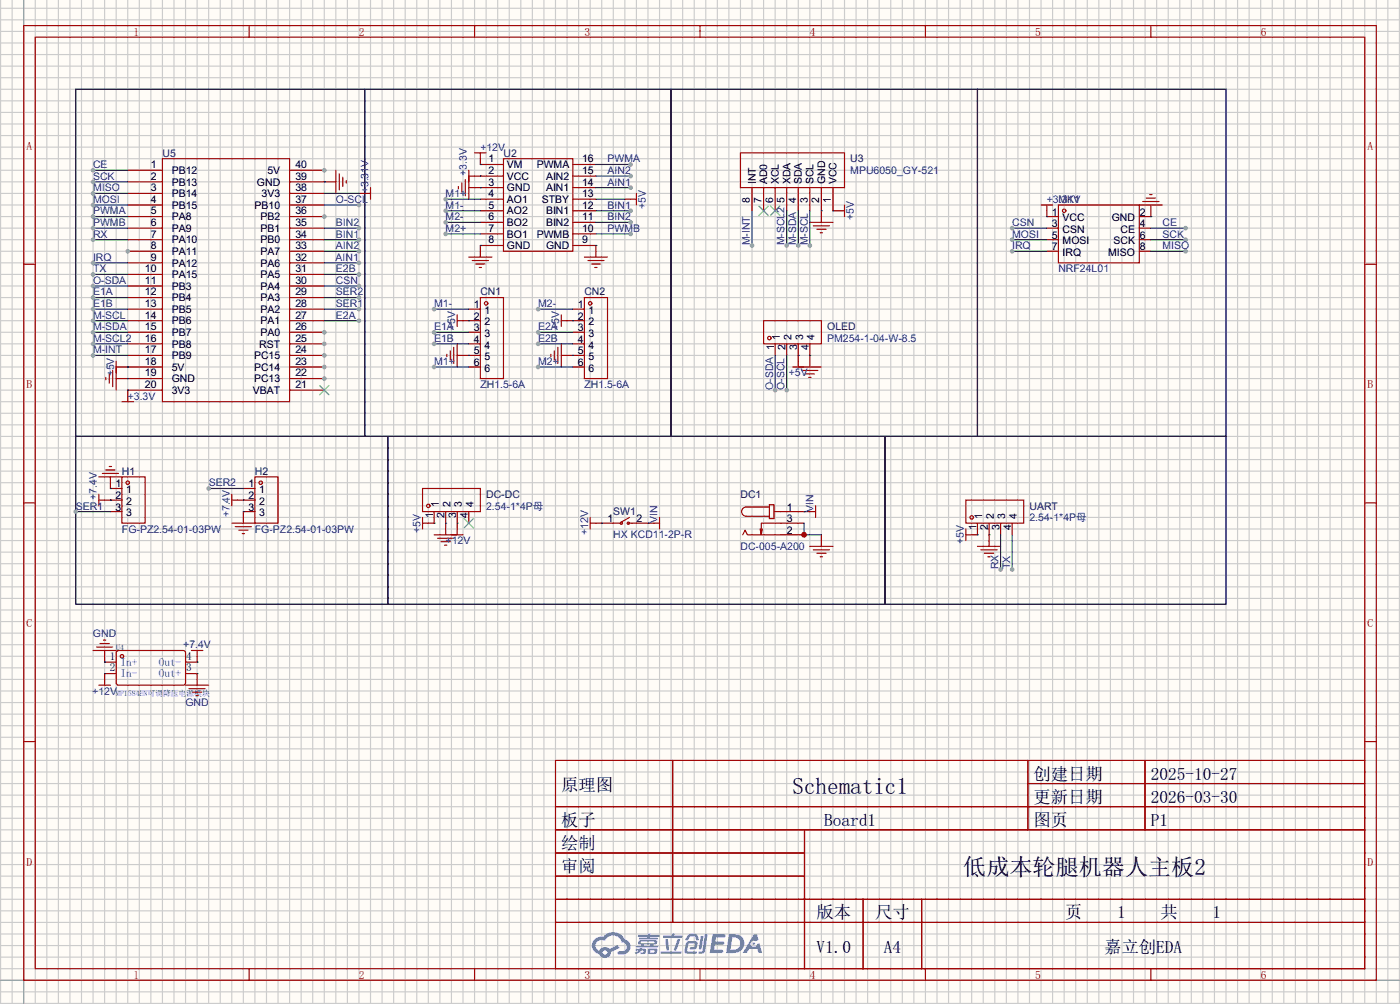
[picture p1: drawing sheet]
<svg xmlns="http://www.w3.org/2000/svg" width="308mm" height="220mm" viewBox="0 0 308 220" stroke-linecap="round" stroke-linejoin="round" font-family="sans-serif">
<path d="M0 0h307.6v220.4h-307.6z" fill="#fffcf7"/>
<g fill="none" stroke="#ccc" stroke-width=".25">
<path d="M0 1.8h307.6M0 4.4h307.6M0 6.9h307.6M0 9.4h307.6M0 12h307.6M0 14.5h307.6M0 17.1h307.6M0 19.6h307.6M.1 0v220.4M2.7 0v220.4M5.2 0v220.4M7.7 0v220.4"/>
<path d="M10.3 0v220.4M12.8 0v220.4M15.4 0v220.4M17.9 0v220.4M20.4 0v220.4M23 0v220.4M25.5 0v220.4M28.1 0v220.4M30.6 0v220.4M33.1 0v220.4M35.7 0v220.4M38.2 0v220.4"/>
<path d="M40.8 0v220.4M43.3 0v220.4M45.8 0v220.4M48.4 0v220.4M50.9 0v220.4M53.5 0v220.4M56 0v220.4M58.5 0v220.4M61.1 0v220.4M63.6 0v220.4M66.2 0v220.4M68.7 0v220.4"/>
<path d="M71.2 0v220.4M73.8 0v220.4M76.3 0v220.4M78.9 0v220.4M81.4 0v220.4M83.9 0v220.4M86.5 0v220.4M89 0v220.4M91.6 0v220.4M94.1 0v220.4M96.6 0v220.4M99.2 0v220.4"/>
<path d="M101.7 0v220.4M104.3 0v220.4M106.8 0v220.4M109.3 0v220.4M111.9 0v220.4M114.4 0v220.4M117 0v220.4M119.5 0v220.4M122 0v220.4M124.6 0v220.4M127.1 0v220.4M129.7 0v220.4"/>
<path d="M132.2 0v220.4M134.7 0v220.4M137.3 0v220.4M139.8 0v220.4M142.4 0v220.4M144.9 0v220.4M147.4 0v220.4M150 0v220.4M152.5 0v220.4M155.1 0v220.4M157.6 0v220.4M160.1 0v220.4"/>
<path d="M162.7 0v220.4M165.2 0v220.4M167.8 0v220.4M170.3 0v220.4M172.8 0v220.4M175.4 0v220.4M177.9 0v220.4M180.5 0v220.4M183 0v220.4M185.5 0v220.4M188.1 0v220.4M190.6 0v220.4"/>
<path d="M193.2 0v220.4M195.7 0v220.4M198.2 0v220.4M200.8 0v220.4M203.3 0v220.4M205.9 0v220.4M208.4 0v220.4M210.9 0v220.4M213.5 0v220.4M216 0v220.4M218.6 0v220.4M221.1 0v220.4"/>
<path d="M223.6 0v220.4M226.2 0v220.4M228.7 0v220.4M231.3 0v220.4M233.8 0v220.4M236.3 0v220.4M238.9 0v220.4M241.4 0v220.4M244 0v220.4M246.5 0v220.4M249 0v220.4M251.6 0v220.4"/>
<path d="M254.1 0v220.4M256.7 0v220.4M259.2 0v220.4M261.7 0v220.4M264.3 0v220.4M266.8 0v220.4M269.4 0v220.4M271.9 0v220.4M274.4 0v220.4M277 0v220.4M279.5 0v220.4M282.1 0v220.4"/>
<path d="M284.6 0v220.4M287.1 0v220.4M289.7 0v220.4M292.2 0v220.4M294.8 0v220.4M297.3 0v220.4M299.8 0v220.4M302.4 0v220.4M304.9 0v220.4M307.5 0v220.4M0 22.1h307.6M0 24.7h307.6"/>
<path d="M0 27.2h307.6M0 29.8h307.6M0 32.3h307.6M0 34.8h307.6M0 37.4h307.6M0 39.9h307.6M0 42.5h307.6M0 45h307.6M0 47.5h307.6M0 50.1h307.6M0 52.6h307.6M0 55.2h307.6"/>
<path d="M0 57.7h307.6M0 60.2h307.6M0 62.8h307.6M0 65.3h307.6M0 67.9h307.6M0 70.4h307.6M0 72.9h307.6M0 75.5h307.6M0 78h307.6M0 80.6h307.6M0 83.1h307.6M0 85.6h307.6"/>
<path d="M0 88.2h307.6M0 90.7h307.6M0 93.3h307.6M0 95.8h307.6M0 98.3h307.6M0 100.9h307.6M0 103.4h307.6M0 106h307.6M0 108.5h307.6M0 111h307.6M0 113.6h307.6M0 116.1h307.6"/>
<path d="M0 118.7h307.6M0 121.2h307.6M0 123.7h307.6M0 126.3h307.6M0 128.8h307.6M0 131.4h307.6M0 133.9h307.6M0 136.4h307.6M0 139h307.6M0 141.5h307.6M0 144.1h307.6M0 146.6h307.6"/>
<path d="M0 149.1h307.6M0 151.7h307.6M0 154.2h307.6M0 156.8h307.6M0 159.3h307.6M0 161.8h307.6M0 164.4h307.6M0 166.9h307.6M0 169.5h307.6M0 172h307.6M0 174.5h307.6M0 177.1h307.6"/>
<path d="M0 179.6h307.6M0 182.2h307.6M0 184.7h307.6M0 187.2h307.6M0 189.8h307.6M0 192.3h307.6M0 194.9h307.6M0 197.4h307.6M0 199.9h307.6M0 202.5h307.6M0 205h307.6M0 207.6h307.6"/>
<path d="M0 210.1h307.6M0 212.6h307.6M0 215.2h307.6M0 217.7h307.6M0 220.3h307.6"/>
</g>
<path d="M5.2 0v220.4M0 215.2h307.6" fill="none" stroke="#999" stroke-width=".25"/>
<g fill="none" stroke="#a10000" stroke-width=".25">
<path d="M5.2 5.6h297.2v209.6h-297.2zM7.7 8.2h292.1v204.4h-292.1zM54.7 5.6v2.6M104.3 5.6v2.6M153.8 5.6v2.6M203.3 5.6v2.6M252.9 5.6v2.6M5.2 58h2.5M299.8 58h2.6M5.2 110.4h2.5M299.8 110.4h2.6M5.2 162.8h2.5"/>
<path d="M122 166.9h177.8v45.7h-177.8zM122 177.1h177.8M147.8 166.9v35.6M225.8 166.9v15.3M225.8 172h74M251.6 166.9v15.3M299.8 162.8h2.6M122 182.2h177.8M122 187.2h54.8M122 197.4h177.8M122 192.3h54.8M176.8 182.2v30.4"/>
<path d="M189.6 197.4v15.2M202.5 197.4v15.2M54.7 212.6v2.6M104.3 212.6v2.6M122 202.5h177.8M153.8 212.6v2.6M203.3 212.6v2.6M252.9 212.6v2.6"/>
</g>
<g fill="#5487ff">
<path d="M156.6 205h2.2a.49 .49 0 0 1 .6 .4 .49 .49 0 0 1-.6 .4h-1.5l-.1 .8h1.6a.37 .37 0 0 1 .3 .4 .37 .37 0 0 1-.4 .4h-1.6l-.2 1.1h1.4a.48 .48 0 0 1 .6 .3l-.4 .4h-2.6z"/>
<path d="M165.6 205.1h.7l.4 1.2-.7 .3a.72 .72 0 0 0-1 .2 .72 .72 0 0 0 .3 1 .72 .72 0 0 0 1-.3v-.3l.5-.2 .6 2.2h-.8l-.2-.9h-1.8l-.5 .9h-.9z"/>
<path d="M154 205.4h.6l-.4 2.8a.31 .31 0 0 1-.4 .2 .31 .31 0 0 1-.3-.3z"/>
<path d="M154.9 205h.6l-.6 3.7a.89 .89 0 0 1-1.5 .4l.2-.3h.6l.1-.2z"/>
<path d="M151.2 205.3l.5-.3h1.2l.4 .4 .3 .9-.6 .1-.3-.9h-.8l-.3 .1-.5 .8h-.5z"/>
<path d="M150.8 206.9l.5-.3h1.4a.81 .81 0 0 1 .4 1.4l-.3 .4h-1a.27 .27 0 0 1-.3-.3 .27 .27 0 0 1 .4-.2l.6-.1 .2-.7-1.4 .1-.3 1.6h1.8a.28 .28 0 0 1 .3 .3 .28 .28 0 0 1-.3 .3l-1.9-.1-.4-.2-.1-.5z"/>
<path d="M145.2 208.8h4.3a.28 .28 0 0 1 .3 .3 .28 .28 0 0 1-.3 .3h-4.2l-.1-.2z"/>
<path d="M148.8 206.1h.7l-.5 1.5a1.01 1.01 0 0 1-.7 1.1l-.2-.3z"/>
<path d="M146.1 206.1h.6l.3 2.2-.3 .3-.3-.2z"/>
<path d="M145.7 205.4h1.9l.2-.5h.5l-.1 .5h1.5a.27 .27 0 0 1 .3 .3 .27 .27 0 0 1-.3 .2h-3.9l-.1-.1z"/>
<path d="M139.7 208.3h.8l.1-.2h.5v.2h.7l.2 .4-.2 .6-1.1 .1v-.3l.7-.2v-.2h-.5l-.5 .4-.8 .3-.1-.3 .8-.4h-.6z"/>
<path d="M140.2 205.2h2.1v-.2l.7-.1-.1 .3h1.9l.2 .3-.2 .1h-2v.2h1.6l.1 .3-.1 .1h-3.9l-.1-.3h1.8v-.3h-1.9z"/>
<path d="M160.2 205l-.7 4.2h1.5a2.14 2.14 0 0 0 2.5-2.1 2.14 2.14 0 0 0-2.6-2.1zM160.9 205.8a1.41 1.41 0 0 1 1.8 1.4 1.41 1.41 0 0 1-1.9 1.3h-.3z"/>
<path d="M140.3 206.5l-.1 .7 .6 .2 .1 .2h-1.2l.1 .3h4.6l.2-.1-.2-.2h-1l.1-.2a.66 .66 0 0 0 .8-.2 .66 .66 0 0 0 0-.8h-3.6zM140.8 206.7l3 .1-.2 .2h-2.7zM141.5 207.4h1.4l-.1 .2h-1.3z"/>
<path d="M142.4 208.4l-.1 .9a2.27 2.27 0 0 0 1.8 .1l.2-.2a.84 .84 0 0 0 0-1h-1.4zM143 208.6h.7l.1 .3-.2 .2-.7-.1z"/>
<path d="M130.7 206.2a1.91 1.91 0 0 0-.6 1.9 1.91 1.91 0 0 0 1.5 1.4 1.35 1.35 0 0 0 1.6 .8 1.35 1.35 0 0 0 1.1-1.3l1.8-.9-.4-.7-1.8 .9a1.41 1.41 0 0 0-2.2 .4 1.25 1.25 0 0 1-.6-1.8 1.25 1.25 0 0 1 1.8-.4 2.01 2.01 0 0 1 2-1.1 2.01 2.01 0 0 1 1.8 1.5 .95 .95 0 0 1 1 .9 .95 .95 0 0 1-.9 1h-.6a.39 .39 0 0 0-.5 .3 .39 .39 0 0 0 .3 .4 1.79 1.79 0 0 0 2.3-.8 1.79 1.79 0 0 0-.6-2.3l-.5-.2a2.86 2.86 0 0 0-4.7-.6l-1.1 .1zM132.4 209.1a.5 .5 0 0 1 1 0 .5 .5 0 0 1-1 0z"/>
<circle cx="165.6" cy="207.2" r=".27"/>
</g>
<g fill="none" stroke="#a10000" stroke-width=".25">
<path d="M102.2 39.4v3.6M103 37.4v6.3M103 38.6h1.3M104.3 33.6h2.5M105.5 33.6v1.2M110.6 34.8h15.3v20.4h-15.3zM162.7 33.6h22.8v7.6h-22.8zM100.7 40.9v.5M101.5 40.2v2M232.5 45h17.8v12.7h-17.8zM105.5 65.3h5.1v17.8h-5.1zM128.4 65.3h5.1v17.8h-5.1z"/>
<path d="M167.8 70.4h12.7v5.1h-12.7zM26.8 104.7h5.1v10.1h-5.1zM56 104.7h5.1v10.1h-5.1zM92.8 107.2h12.7v5.1h-12.7zM134.7 114.8h1.8M138 114.8h1.8M138.3 113.6l-1.8 1M212.2 109.8h12.7v5h-12.7z"/>
<circle cx="233.8" cy="46.3" r=".38"/>
<circle cx="106.8" cy="66.6" r=".38"/>
<circle cx="129.7" cy="66.6" r=".38"/>
<circle cx="169" cy="74.2" r=".38"/>
<circle cx="28.1" cy="106" r=".38"/>
<circle cx="57.3" cy="106" r=".38"/>
<circle cx="94.1" cy="111" r=".38"/>
<circle cx="136.5" cy="114.8" r=".25"/>
<circle cx="138" cy="114.8" r=".25"/>
<circle cx="213.5" cy="113.6" r=".38"/>
</g>
<g fill="none" stroke="#870000" stroke-width=".25">
<path d="M104.3 38.6h6.3M105.5 34.8v1.3h5.1M125.9 36.1h5M125.9 38.6h5M103 41.2h7.6M105.5 43.7h5.1M105.5 46.3h5.1M105.5 48.8h5.1M105.5 51.3h5.1M105.5 53.9h5.1M125.9 41.2h5M125.9 43.7h5"/>
<path d="M125.9 46.3h5M125.9 48.8h5M125.9 51.3h5M125.9 53.9h5M165.2 41.2v5.1M167.8 41.2v5.1M170.3 41.2v5.1M172.8 41.2v5.1M175.4 41.2v5.1M177.9 41.2v5.1M180.5 41.2v5.1M183 41.2v5.1"/>
<path d="M230 47.5h2.5M230 55.2h2.5M230 50.1h2.5M230 52.6h2.5M250.3 47.5h2.6M250.3 55.2h2.6M250.3 50.1h2.6M250.3 52.6h2.6M103 67.9h2.5M103 70.4h2.5M103 72.9h2.5M103 75.5h2.5"/>
<path d="M103 78h2.5M125.9 67.9h2.5M125.9 70.4h2.5M125.9 72.9h2.5M125.9 75.5h2.5M125.9 78h2.5M170.3 75.5v2.5M172.8 75.5v2.5M175.4 75.5v2.5M177.9 75.5v2.5M103 80.6h2.5M125.9 80.6h2.5"/>
<path d="M24.3 107.2h2.5M24.3 109.8h2.5M24.3 112.3h2.5M53.5 107.2h2.5M53.5 109.8h2.5M53.5 112.3h2.5M95.4 112.3v2.5M97.9 112.3v2.5M100.5 112.3v2.5M103 112.3v2.5M132.2 114.8h2.5M139.8 114.8h2.6"/>
<path d="M214.8 114.8v2.6M217.3 114.8v2.6M219.8 114.8v2.6M222.4 114.8v2.6"/>
</g>
<path d="M166.8 45.3l2 2M168.8 45.3l-2 2M169.3 45.3l2 2M171.3 45.3l-2 2M102 113.8l2 2.1M104 113.8l-2 2.1" fill="none" stroke="#3c3" stroke-width=".25"/>
<path d="M16.6 19.6h63.5v76.2h-63.5zM80.1 19.6h67.3v76.2h-67.3zM147.4 19.6h67.4v76.2h-67.4zM214.8 19.6h54.6v76.2h-54.6zM16.6 95.8h68.6v36.8h-68.6zM85.2 95.8h109.2v36.8h-109.2zM194.4 95.8h75v36.8h-75z" fill="none" stroke="#000" stroke-width=".25"/>
<path d="M105.5 36.1h.1M105.5 38.6h.1M97.9 43.7h7.6M105.5 41.2h.1" fill="none" stroke="#008700" stroke-width=".25"/>
<circle cx="97.9" cy="43.7" r=".51" fill="#999"/>
<path d="M97.9 46.3h7.6" fill="none" stroke="#008700" stroke-width=".25"/>
<circle cx="97.9" cy="46.3" r=".51" fill="#999"/>
<path d="M97.9 48.8h7.6" fill="none" stroke="#008700" stroke-width=".25"/>
<circle cx="97.9" cy="48.8" r=".51" fill="#999"/>
<path d="M97.9 51.3h7.6" fill="none" stroke="#008700" stroke-width=".25"/>
<circle cx="97.9" cy="51.3" r=".51" fill="#999"/>
<path d="M105.5 53.9v2.5M130.9 53.9v2.5M137.3 43.7h1.3" fill="none" stroke="#870000" stroke-width=".25"/>
<path d="M103 56.4h5.1M103.8 57.2h3.5M104.5 58h2.1M105.3 58.7h.5M128.4 56.4h5.1M129.2 57.2h3.5M129.9 58h2.1M130.7 58.7h.5M138.6 43.7h1.2M139.8 42.5v2.5" fill="none" stroke="#a10000" stroke-width=".25"/>
<path d="M105.5 53.9h.1M130.9 53.9h.1M130.9 43.7h6.4M130.9 41.2h7.7" fill="none" stroke="#008700" stroke-width=".25"/>
<circle cx="138.6" cy="41.2" r=".51" fill="#999"/>
<path d="M130.9 38.6h7.7" fill="none" stroke="#008700" stroke-width=".25"/>
<circle cx="138.6" cy="38.6" r=".51" fill="#999"/>
<path d="M130.9 36.1h7.7" fill="none" stroke="#008700" stroke-width=".25"/>
<circle cx="138.6" cy="36.1" r=".51" fill="#999"/>
<path d="M130.9 46.3h7.7" fill="none" stroke="#008700" stroke-width=".25"/>
<circle cx="138.6" cy="46.3" r=".51" fill="#999"/>
<path d="M130.9 48.8h7.7" fill="none" stroke="#008700" stroke-width=".25"/>
<circle cx="138.6" cy="48.8" r=".51" fill="#999"/>
<path d="M130.9 51.3h7.7" fill="none" stroke="#008700" stroke-width=".25"/>
<circle cx="138.6" cy="51.3" r=".51" fill="#999"/>
<path d="M100.5 78h2.5M101.7 70.4h1.3M123.3 78h2.6M124.6 70.4h1.3" fill="none" stroke="#870000" stroke-width=".25"/>
<path d="M98.2 77.8v.5M98.9 77v2M99.7 76.2v3.6M100.5 69.1v2.6M100.5 75.5v5.1M100.5 70.4h1.2M121 77.8v.5M121.8 77v2M122.6 76.2v3.6M123.3 70.4h1.3M123.3 69.1v2.6M123.3 75.5v5.1" fill="none" stroke="#a10000" stroke-width=".25"/>
<path d="M95.4 67.9h7.6M103 70.4h.1M103 78h.1M125.9 70.4h.1M125.9 78h.1" fill="none" stroke="#008700" stroke-width=".25"/>
<circle cx="95.4" cy="67.9" r=".51" fill="#999"/>
<path d="M95.4 72.9h7.6" fill="none" stroke="#008700" stroke-width=".25"/>
<circle cx="95.4" cy="72.9" r=".51" fill="#999"/>
<path d="M95.4 75.5h7.6" fill="none" stroke="#008700" stroke-width=".25"/>
<circle cx="95.4" cy="75.5" r=".51" fill="#999"/>
<path d="M95.4 80.6h7.6" fill="none" stroke="#008700" stroke-width=".25"/>
<circle cx="95.4" cy="80.6" r=".51" fill="#999"/>
<path d="M118.2 67.9h7.7" fill="none" stroke="#008700" stroke-width=".25"/>
<circle cx="118.2" cy="67.9" r=".51" fill="#999"/>
<path d="M118.2 72.9h7.7" fill="none" stroke="#008700" stroke-width=".25"/>
<circle cx="118.2" cy="72.9" r=".51" fill="#999"/>
<path d="M118.2 75.5h7.7" fill="none" stroke="#008700" stroke-width=".25"/>
<circle cx="118.2" cy="75.5" r=".51" fill="#999"/>
<path d="M118.2 80.6h7.7" fill="none" stroke="#008700" stroke-width=".25"/>
<circle cx="118.2" cy="80.6" r=".51" fill="#999"/>
<path d="M170.3 78v7.6" fill="none" stroke="#008700" stroke-width=".25"/>
<circle cx="170.3" cy="85.6" r=".51" fill="#999"/>
<path d="M172.8 78v7.6" fill="none" stroke="#008700" stroke-width=".25"/>
<circle cx="172.8" cy="85.6" r=".51" fill="#999"/>
<path d="M180.5 46.3v2.5M183 46.3h1.3M177.9 78v2.6" fill="none" stroke="#870000" stroke-width=".25"/>
<path d="M177.9 48.8h5.1M178.7 49.6h3.5M179.5 50.3h2M180.2 51.1h.5M184.3 46.3h1.2M185.5 45v2.5M175.4 80.6h5.1M176.1 81.3h3.6M176.9 82.1h2M177.7 82.8h.5" fill="none" stroke="#a10000" stroke-width=".25"/>
<path d="M177.9 46.3v7.6M180.5 46.3h.1M183 46.3h.1M177.9 78h.1" fill="none" stroke="#008700" stroke-width=".25"/>
<circle cx="177.9" cy="53.9" r=".51" fill="#999"/>
<path d="M175.4 46.3v7.6" fill="none" stroke="#008700" stroke-width=".25"/>
<circle cx="175.4" cy="53.9" r=".51" fill="#999"/>
<path d="M230 46.3v1.2M252.9 45v2.5M175.4 78v1.3" fill="none" stroke="#870000" stroke-width=".25"/>
<path d="M228.7 45h2.6M230 45v1.3M250.3 45h5.1M251.1 44.2h3.5M251.8 43.5h2.1M252.6 42.7h.5M175.4 79.3v1.3M174.1 80.6h2.6" fill="none" stroke="#a10000" stroke-width=".25"/>
<path d="M222.4 50.1h7.6M230 47.5h.1M252.9 47.5h.1M175.4 78h.1" fill="none" stroke="#008700" stroke-width=".25"/>
<circle cx="222.4" cy="50.1" r=".51" fill="#999"/>
<path d="M222.4 52.6h7.6" fill="none" stroke="#008700" stroke-width=".25"/>
<circle cx="222.4" cy="52.6" r=".51" fill="#999"/>
<path d="M252.9 50.1h7.6" fill="none" stroke="#008700" stroke-width=".25"/>
<circle cx="260.5" cy="50.1" r=".51" fill="#999"/>
<path d="M252.9 52.6h7.6" fill="none" stroke="#008700" stroke-width=".25"/>
<circle cx="260.5" cy="52.6" r=".51" fill="#999"/>
<path d="M252.9 55.2h7.6" fill="none" stroke="#008700" stroke-width=".25"/>
<circle cx="260.5" cy="55.2" r=".51" fill="#999"/>
<path d="M23 109.8h1.3M24.3 104.7v2.5M52.2 109.8h1.3" fill="none" stroke="#870000" stroke-width=".25"/>
<path d="M21.7 108.5v2.5M21.7 109.8h1.3M21.7 104.7h5.1M22.5 103.9h3.5M23.2 103.2h2.1M24 102.4h.5M50.9 109.8h1.3M50.9 108.5v2.5" fill="none" stroke="#a10000" stroke-width=".25"/>
<path d="M16.6 112.3h7.7M24.3 109.8h.1M24.3 107.2h.1M53.5 109.8h.1" fill="none" stroke="#008700" stroke-width=".25"/>
<circle cx="16.6" cy="112.3" r=".51" fill="#999"/>
<path d="M213.5 117.4h1.3M217.3 117.4v2.5" fill="none" stroke="#870000" stroke-width=".25"/>
<path d="M212.2 116.1v2.6M212.2 117.4h1.3M214.8 119.9h5M215.5 120.7h3.6M216.3 121.5h2M217 122.2h.6" fill="none" stroke="#a10000" stroke-width=".25"/>
<path d="M214.8 117.4h.1M217.3 117.4h.1M219.8 117.4v7.6" fill="none" stroke="#008700" stroke-width=".25"/>
<circle cx="219.8" cy="125" r=".51" fill="#999"/>
<path d="M222.4 117.4v7.6" fill="none" stroke="#008700" stroke-width=".25"/>
<circle cx="222.4" cy="125" r=".51" fill="#999"/>
<path d="M94.1 114.8h1.3M97.9 114.8v2.6M100.5 114.8v1.3M130.9 114.8h1.3M142.4 114.8h1.2M171.6 114.8h5.1M171.6 117.4h5.1M171.6 112.3h6.3M180.5 117.4v2.5" fill="none" stroke="#870000" stroke-width=".25"/>
<g fill="none" stroke="#a10000" stroke-width=".25">
<path d="M92.8 113.6v2.5M92.8 114.8h1.3M95.4 117.4h6.3M96.1 118.1h3.6M96.9 118.9h2M97.7 119.7h.5M100.5 116.1v1.3M129.7 114.8h1.2M129.7 113.6v2.5M143.6 114.8h1.3M144.9 113.6v2.5M163.2 117.4l.5-1 .5 1h7.4"/>
<path d="M167.5 116.1l-.2 1.3M169 110.8h1.1v3h-1.1zM169 111.3h-5a1.02 1.02 0 0 0-1.1 1 1.02 1.02 0 0 0 1.1 1h5M170.1 112.3h1.5M171.6 114.8h-4.3v2.6l-.3-1.3M177.9 112.3h1.3M177.9 119.9h5.1M179.2 111v2.6M178.7 120.7h3.5M179.5 121.5h2M180.2 122.2h.5"/>
</g>
<path d="M95.4 114.8h.1M97.9 114.8h.1M100.5 114.8h.1M132.2 114.8h.1M142.4 114.8h.1M176.7 112.3h.1M176.7 114.8v2.6h3.8" fill="none" stroke="#008700" stroke-width=".25"/>
<circle cx="176.7" cy="117.4" r=".63" fill="#c00"/>
<path d="M35.7 34.8h27.9v53.4h-27.9z" fill="none" stroke="#a10000" stroke-width=".25"/>
<path d="M28.1 37.4h7.6M28.1 39.9h7.6M28.1 42.5h7.6M28.1 45h7.6M28.1 47.5h7.6M28.1 50.1h7.6M28.1 52.6h7.6M28.1 55.2h7.6" fill="none" stroke="#870000" stroke-width=".25"/>
<circle cx="28.1" cy="55.2" r=".51" fill="#999"/>
<g fill="none" stroke="#870000" stroke-width=".25">
<path d="M28.1 57.7h7.6M28.1 60.2h7.6M28.1 62.8h7.6M28.1 65.3h7.6M28.1 67.9h7.6M28.1 70.4h7.6M28.1 72.9h7.6M28.1 75.5h7.6M28.1 78h7.6M28.1 80.6h7.6M28.1 83.1h7.6M28.1 85.6h7.6"/>
<path d="M63.6 83.1h7.6M63.6 85.6h7.6"/>
</g>
<path d="M70.2 84.6l2.1 2.1M72.3 84.6l-2.1 2.1" fill="none" stroke="#3c3" stroke-width=".25"/>
<circle cx="71.2" cy="83.1" r=".51" fill="#999"/>
<path d="M63.6 80.6h7.6" fill="none" stroke="#870000" stroke-width=".25"/>
<circle cx="71.2" cy="80.6" r=".51" fill="#999"/>
<path d="M63.6 78h7.6" fill="none" stroke="#870000" stroke-width=".25"/>
<circle cx="71.2" cy="78" r=".51" fill="#999"/>
<path d="M63.6 75.5h7.6" fill="none" stroke="#870000" stroke-width=".25"/>
<circle cx="71.2" cy="75.5" r=".51" fill="#999"/>
<path d="M63.6 39.9h7.6M63.6 37.4h7.6M63.6 42.5h7.6" fill="none" stroke="#870000" stroke-width=".25"/>
<circle cx="71.2" cy="37.4" r=".51" fill="#999"/>
<path d="M63.6 72.9h7.6" fill="none" stroke="#870000" stroke-width=".25"/>
<circle cx="71.2" cy="72.9" r=".51" fill="#999"/>
<path d="M63.6 57.7h7.6M63.6 55.2h7.6M63.6 52.6h7.6M63.6 50.1h7.6M63.6 47.5h7.6M63.6 70.4h7.6M63.6 67.9h7.6M63.6 65.3h7.6M63.6 62.8h7.6M63.6 60.2h7.6" fill="none" stroke="#870000" stroke-width=".25"/>
<circle cx="71.2" cy="47.5" r=".51" fill="#999"/>
<path d="M71.2 39.9h2.6M63.6 45h7.6M78.9 42.5h1.2M25.5 83.1h2.6M26.8 80.6h1.3M28.1 85.6v1.3" fill="none" stroke="#870000" stroke-width=".25"/>
<g fill="none" stroke="#a10000" stroke-width=".25">
<path d="M73.8 37.4v5.1M74.5 38.1v3.6M75.3 38.9v2M76.1 39.7v.5M80.1 42.5h1.3M81.4 41.2v2.5M25.5 79.3v6.3M23.2 82.8v.6M24 82.1v2M24.8 81.3v3.6M25.5 80.6h1.3M26.8 88.2h2.5"/>
<path d="M28.1 86.9v1.3"/>
</g>
<path d="M71.2 39.9h.1M71.2 42.5h7.7M28.1 80.6h.1M28.1 83.1h.1M28.1 85.6h.1M45.8 107.2h7.7" fill="none" stroke="#008700" stroke-width=".25"/>
<circle cx="45.8" cy="107.2" r=".51" fill="#999"/>
<path d="M53.5 112.3v2.5" fill="none" stroke="#870000" stroke-width=".25"/>
<path d="M50.9 114.8h5.1M51.7 115.6h3.5M52.5 116.4h2M53.2 117.1h.5" fill="none" stroke="#a10000" stroke-width=".25"/>
<path d="M71.2 67.9h7.7M53.5 112.3h.1" fill="none" stroke="#008700" stroke-width=".25"/>
<circle cx="78.9" cy="67.9" r=".51" fill="#999"/>
<path d="M71.2 65.3h7.7" fill="none" stroke="#008700" stroke-width=".25"/>
<circle cx="78.9" cy="65.3" r=".51" fill="#999"/>
<path d="M71.2 70.4h7.7" fill="none" stroke="#008700" stroke-width=".25"/>
<circle cx="78.9" cy="70.4" r=".51" fill="#999"/>
<path d="M71.2 62.8h7.7" fill="none" stroke="#008700" stroke-width=".25"/>
<circle cx="78.9" cy="62.8" r=".51" fill="#999"/>
<path d="M20.4 37.4h7.7" fill="none" stroke="#008700" stroke-width=".25"/>
<circle cx="20.4" cy="37.4" r=".51" fill="#999"/>
<path d="M71.2 45h7.7" fill="none" stroke="#008700" stroke-width=".25"/>
<circle cx="78.9" cy="45" r=".51" fill="#999"/>
<path d="M20.4 62.8h7.7" fill="none" stroke="#008700" stroke-width=".25"/>
<circle cx="20.4" cy="62.8" r=".51" fill="#999"/>
<path d="M20.4 70.4h7.7" fill="none" stroke="#008700" stroke-width=".25"/>
<circle cx="20.4" cy="70.4" r=".51" fill="#999"/>
<path d="M20.4 72.9h7.7" fill="none" stroke="#008700" stroke-width=".25"/>
<circle cx="20.4" cy="72.9" r=".51" fill="#999"/>
<path d="M20.4 52.6h7.7" fill="none" stroke="#008700" stroke-width=".25"/>
<circle cx="20.4" cy="52.6" r=".51" fill="#999"/>
<path d="M20.4 65.3h7.7" fill="none" stroke="#008700" stroke-width=".25"/>
<circle cx="20.4" cy="65.3" r=".51" fill="#999"/>
<path d="M20.4 67.9h7.7" fill="none" stroke="#008700" stroke-width=".25"/>
<circle cx="20.4" cy="67.9" r=".51" fill="#999"/>
<path d="M71.2 50.1h7.7" fill="none" stroke="#008700" stroke-width=".25"/>
<circle cx="78.9" cy="50.1" r=".51" fill="#999"/>
<path d="M71.2 52.6h7.7" fill="none" stroke="#008700" stroke-width=".25"/>
<circle cx="78.9" cy="52.6" r=".51" fill="#999"/>
<g fill="none" stroke="#870000" stroke-width=".25">
<path d="M23 145.3h2.5M23 147.9h2.5M25.6 143l.4-.2 14.5 .1 .3 .4-.1 6.9-.4 .2-14.5-.1-.3-.4zM40.8 145.3h2.5M40.8 147.9h2.5"/>
<circle cx="26.8" cy="144.1" r=".38"/>
</g>
<path d="M20.4 47.5h7.7" fill="none" stroke="#008700" stroke-width=".25"/>
<circle cx="20.4" cy="47.5" r=".51" fill="#999"/>
<path d="M20.4 45h7.7" fill="none" stroke="#008700" stroke-width=".25"/>
<circle cx="20.4" cy="45" r=".51" fill="#999"/>
<path d="M20.4 42.5h7.7" fill="none" stroke="#008700" stroke-width=".25"/>
<circle cx="20.4" cy="42.5" r=".51" fill="#999"/>
<path d="M20.4 39.9h7.7" fill="none" stroke="#008700" stroke-width=".25"/>
<circle cx="20.4" cy="39.9" r=".51" fill="#999"/>
<path d="M71.2 57.7h7.7" fill="none" stroke="#008700" stroke-width=".25"/>
<circle cx="78.9" cy="57.7" r=".51" fill="#999"/>
<path d="M20.4 60.2h7.7" fill="none" stroke="#008700" stroke-width=".25"/>
<circle cx="20.4" cy="60.2" r=".51" fill="#999"/>
<path d="M20.4 50.1h7.7" fill="none" stroke="#008700" stroke-width=".25"/>
<circle cx="20.4" cy="50.1" r=".51" fill="#999"/>
<path d="M71.2 60.2h7.7" fill="none" stroke="#008700" stroke-width=".25"/>
<circle cx="78.9" cy="60.2" r=".51" fill="#999"/>
<path d="M172.8 46.3v7.6" fill="none" stroke="#008700" stroke-width=".25"/>
<circle cx="172.8" cy="53.9" r=".51" fill="#999"/>
<path d="M165.2 46.3v7.6" fill="none" stroke="#008700" stroke-width=".25"/>
<circle cx="165.2" cy="53.9" r=".51" fill="#999"/>
<path d="M20.4 75.5h7.7" fill="none" stroke="#008700" stroke-width=".25"/>
<circle cx="20.4" cy="75.5" r=".51" fill="#999"/>
<path d="M20.4 78h7.7" fill="none" stroke="#008700" stroke-width=".25"/>
<circle cx="20.4" cy="78" r=".51" fill="#999"/>
<path d="M71.2 55.2h7.7" fill="none" stroke="#008700" stroke-width=".25"/>
<circle cx="78.9" cy="55.2" r=".51" fill="#999"/>
<path d="M222.4 55.2h7.6" fill="none" stroke="#008700" stroke-width=".25"/>
<circle cx="222.4" cy="55.2" r=".51" fill="#999"/>
<path d="M20.4 57.7h7.7" fill="none" stroke="#008700" stroke-width=".25"/>
<circle cx="20.4" cy="57.7" r=".51" fill="#999"/>
<path d="M23 142.8v2.5M23 147.9v1.2M43.3 144.1v1.2M43.3 147.9v2.5" fill="none" stroke="#870000" stroke-width=".25"/>
<path d="M20.4 142.8h5.1M21.2 142h3.6M21.7 150.4h2.6M22 141.3h2M22.7 140.5h.5M23 149.1v1.3M40.8 150.4h5M41.5 151.2h3.6M42 142.8h2.6M42.3 151.9h2M43.1 152.7h.5M43.3 142.8v1.3" fill="none" stroke="#a10000" stroke-width=".25"/>
<path d="M23 147.9h.1M23 145.3h.1M43.3 145.3h.1M43.3 147.9h.1" fill="none" stroke="#008700" stroke-width=".25"/>
<g font-size="5.1">
<text x="174.1" y="174.3">Schematic1</text>
<text x="211.6" y="192.1">低</text>
<text x="216.7" y="192.1">成</text>
<text x="221.8" y="192.1">本</text>
<text x="226.9" y="192.1">轮</text>
<text x="232" y="192.1">腿</text>
<text x="237" y="192.1">机</text>
<text x="242.1" y="192.1">器</text>
<text x="247.2" y="192.1">人</text>
<text x="252.3" y="192.1">主</text>
<text x="257.4" y="192.1">板</text>
<text x="262.4" y="192.1">2</text>
</g>
<g font-size="3.8">
<text x="123.3" y="173.6">原理图</text>
<text x="227.1" y="171.1">创建日期</text>
<text x="252.8" y="171.1">2025-10-27</text>
<text x="227.1" y="176.2">更新日期</text>
<text x="252.8" y="176.2">2026-03-30</text>
<text x="123.3" y="181.3">板子</text>
<text x="181.1" y="181.3">Board1</text>
<text x="227.1" y="181.3">图页</text>
<text x="252.8" y="181.3">P1</text>
<text x="123.3" y="186.3">绘制</text>
<text x="123.3" y="191.4">审阅</text>
<text x="179.4" y="201.6">版本</text>
<text x="192.3" y="201.6">尺寸</text>
<text x="234" y="201.6">页</text>
<text x="245.5" y="201.6">1</text>
<text x="255" y="201.6">共</text>
<text x="266.4" y="201.6">1</text>
<text x="179.4" y="209.2">V1.0</text>
<text x="194.2" y="209.2">A4</text>
<text x="242.6" y="209.2">嘉立创EDA</text>
</g>
<g font-size="2.5" fill="#a00000">
<text x="29.3" y="7.9">1</text>
<text x="78.9" y="7.9">2</text>
<text x="128.4" y="7.9">3</text>
<text x="177.9" y="7.9">4</text>
<text x="227.5" y="7.9">5</text>
<text x="277" y="7.9">6</text>
<text x="5.8" y="32.8">A</text>
<text x="300.5" y="32.8">A</text>
<text x="5.8" y="85.2">B</text>
<text x="300.5" y="85.2">B</text>
<text x="5.8" y="137.6">C</text>
<text x="300.5" y="137.6">C</text>
<text x="5.8" y="190">D</text>
<text x="300.5" y="190">D</text>
<text x="29.3" y="214.9">1</text>
<text x="78.9" y="214.9">2</text>
<text x="128.4" y="214.9">3</text>
<text x="177.9" y="214.9">4</text>
<text x="227.5" y="214.9">5</text>
<text x="277" y="214.9">6</text>
</g>
<g font-size="2.5">
<text x="24.2" y="144.8">1</text>
<text x="24.2" y="147.4">2</text>
<text x="40.9" y="147.4">3</text>
<text x="40.9" y="144.8">4</text>
</g>
<g font-size="2.5" fill="#00f">
<text x="26.5" y="146.1">In+</text>
<text x="26.5" y="148.6">In-</text>
<text x="34.9" y="148.6">Out+</text>
<text x="34.9" y="146.1">Out-</text>
</g>
<g font-size="2.3" fill="#000080">
<text x="35.7" y="34.4">U5</text>
<text x="110.6" y="34.4">U2</text>
<text x="186.8" y="35.6">U3</text>
<text x="232.5" y="44.5">MK1</text>
<text x="105.5" y="64.9">CN1</text>
<text x="128.4" y="64.9">CN2</text>
<text x="181.7" y="72.5">OLED</text>
<text x="26.8" y="104.2">H1</text>
<text x="56" y="104.2">H2</text>
<text x="106.8" y="109.3">DC-DC</text>
<text x="134.7" y="113.1">SW1</text>
<text x="162.7" y="109.3">DC1</text>
<text x="226.2" y="111.8">UART</text>
</g>
<g font-size="2.3" fill="#00f">
<text x="105.5" y="33.1">+12V</text>
<text x="133.5" y="35.6">PWMA</text>
<text x="20.4" y="36.9">CE</text>
<text x="20.4" y="42">MISO</text>
<text x="20.4" y="39.5">SCK</text>
<text x="102.5" y="38.6" transform="rotate(-90 102.5 38.6)">+3.3V</text>
<text x="133.5" y="40.7">AIN1</text>
<text x="133.5" y="38.2">AIN2</text>
<text x="186.8" y="38.2">MPU6050_GY-521</text>
<text x="20.4" y="47.1">PWMA</text>
<text x="20.4" y="44.5">MOSI</text>
<text x="73.8" y="44.5">O-SCL</text>
<text x="80.9" y="42.5" transform="rotate(-90 80.9 42.5)">+3.31V</text>
<text x="97.9" y="43.3">M1+</text>
<text x="97.9" y="45.8">M1-</text>
<text x="133.5" y="45.8">BIN1</text>
<text x="141.9" y="45.8" transform="rotate(-90 141.9 45.8)">+5V</text>
<text x="230" y="44.5">+3.31V</text>
<text x="20.4" y="52.2">RX</text>
<text x="20.4" y="49.6">PWMB</text>
<text x="73.8" y="49.6">BIN2</text>
<text x="73.8" y="52.2">BIN1</text>
<text x="97.9" y="48.3">M2-</text>
<text x="97.9" y="50.9">M2+</text>
<text x="133.5" y="48.3">BIN2</text>
<text x="133.5" y="50.9">PWMB</text>
<text x="164.8" y="53.9" transform="rotate(-90 164.8 53.9)">M-INT</text>
<text x="172.4" y="53.9" transform="rotate(-90 172.4 53.9)">M-SCL2</text>
<text x="174.9" y="53.9" transform="rotate(-90 174.9 53.9)">M-SDA</text>
<text x="177.5" y="53.9" transform="rotate(-90 177.5 53.9)">M-SCL</text>
<text x="187.6" y="48.4" transform="rotate(-90 187.6 48.4)">+5V</text>
<text x="222.4" y="49.6">CSN</text>
<text x="222.4" y="52.2">MOSI</text>
<text x="255.4" y="49.6">CE</text>
<text x="255.4" y="52.2">SCK</text>
<text x="20.4" y="59.8">TX</text>
<text x="20.4" y="57.2">IRQ</text>
<text x="73.7" y="57.2">AIN1</text>
<text x="73.8" y="59.8">E2B</text>
<text x="73.8" y="54.7">AIN2</text>
<text x="222.4" y="54.7">IRQ</text>
<text x="232.5" y="59.8">NRF24L01</text>
<text x="255.4" y="54.7">MISO</text>
<text x="20.4" y="62.3">O-SDA</text>
<text x="20.4" y="64.9">E1A</text>
<text x="73.8" y="64.9">SER2</text>
<text x="73.8" y="62.3">CSN</text>
<text x="20.4" y="69.9">M-SCL</text>
<text x="20.4" y="67.4">E1B</text>
<text x="73.8" y="67.4">SER1</text>
<text x="73.8" y="69.9">E2A</text>
<text x="95.4" y="67.4">M1-</text>
<text x="118.2" y="67.4">M2-</text>
<text x="20.4" y="72.5">M-SDA</text>
<text x="20.4" y="75">M-SCL2</text>
<text x="20.4" y="77.6">M-INT</text>
<text x="95.4" y="72.5">E1A</text>
<text x="95.4" y="75">E1B</text>
<text x="100" y="72.5" transform="rotate(-90 100 72.5)">+5V</text>
<text x="118.2" y="72.5">E2A</text>
<text x="118.2" y="75">E2B</text>
<text x="122.9" y="72.5" transform="rotate(-90 122.9 72.5)">+5V</text>
<text x="181.7" y="75">PM254-1-04-W-8.5</text>
<text x="25.1" y="82.6" transform="rotate(-90 25.1 82.6)">+5V</text>
<text x="95.4" y="80.1">M1+</text>
<text x="118.2" y="80.1">M2+</text>
<text x="173.3" y="82.6">+5V</text>
<text x="28.1" y="87.7">+3.3V</text>
<text x="105.5" y="85.2">ZH1.5-6A</text>
<text x="128.4" y="85.2">ZH1.5-6A</text>
<text x="169.8" y="85.6" transform="rotate(-90 169.8 85.6)">O-SDA</text>
<text x="172.4" y="85.6" transform="rotate(-90 172.4 85.6)">O-SCL</text>
<text x="45.8" y="106.8">SER2</text>
<text x="16.6" y="111.8">SER1</text>
<text x="21.3" y="109.8" transform="rotate(-90 21.3 109.8)">+7.4V</text>
<text x="50.5" y="113.6" transform="rotate(-90 50.5 113.6)">+7.4V</text>
<text x="106.8" y="111.8">2.5</text>
<text x="110" y="111.8">4-</text>
<text x="112.1" y="111.8">1*4P</text>
<text x="117.1" y="111.8">母</text>
<text x="178.7" y="112.3" transform="rotate(-90 178.7 112.3)">VIN</text>
<text x="26.8" y="116.9">FG-PZ2.54-01-03PW</text>
<text x="56" y="116.9">FG-PZ2.54-01-03PW</text>
<text x="92.4" y="116.9" transform="rotate(-90 92.4 116.9)">+5V</text>
<text x="97.9" y="119.5">+12V</text>
<text x="129.2" y="117.4" transform="rotate(-90 129.2 117.4)">+12V</text>
<text x="134.7" y="118.2">HX KCD11-2P-R</text>
<text x="144.4" y="114.8" transform="rotate(-90 144.4 114.8)">VIN</text>
<text x="211.8" y="119.5" transform="rotate(-90 211.8 119.5)">+5V</text>
<text x="226.2" y="114.4">2.5</text>
<text x="229.4" y="114.4">4-</text>
<text x="231.5" y="114.4">1*4P</text>
<text x="236.5" y="114.4">母</text>
<text x="162.7" y="120.7">DC-005-A200</text>
<text x="219.4" y="125" transform="rotate(-90 219.4 125)">RX</text>
<text x="221.9" y="125" transform="rotate(-90 221.9 125)">TX</text>
<text x="20.4" y="139.8">GND</text>
<text x="40.3" y="142.3">+7.4V</text>
<text x="20.3" y="152.5">+12V</text>
<text x="40.7" y="155">GND</text>
</g>
<g font-size="2.3">
<text x="107.3" y="35.6">1</text>
<text x="127.9" y="35.6">16</text>
<text x="33.1" y="36.9">1</text>
<text x="33.1" y="39.5">2</text>
<text x="33.1" y="42">3</text>
<text x="37.7" y="38.2">PB12</text>
<text x="37.7" y="40.7">PB13</text>
<text x="56.5" y="40.7">GND</text>
<text x="58.8" y="38.2">5V</text>
<text x="64.9" y="42">38</text>
<text x="64.9" y="39.5">39</text>
<text x="64.9" y="36.9">40</text>
<text x="107.3" y="38.2">2</text>
<text x="107.3" y="40.7">3</text>
<text x="111.4" y="36.9">VM</text>
<text x="111.4" y="39.5">VCC</text>
<text x="111.4" y="42">GND</text>
<text x="117.9" y="36.9">PWMA</text>
<text x="120" y="42">AIN1</text>
<text x="120" y="39.5">AIN2</text>
<text x="127.9" y="40.7">14</text>
<text x="127.9" y="38.2">15</text>
<text x="166" y="40.4" transform="rotate(-90 166 40.4)">INT</text>
<text x="168.6" y="40.4" transform="rotate(-90 168.6 40.4)">AD0</text>
<text x="171.1" y="40.4" transform="rotate(-90 171.1 40.4)">XCL</text>
<text x="173.7" y="40.4" transform="rotate(-90 173.7 40.4)">XDA</text>
<text x="176.2" y="40.4" transform="rotate(-90 176.2 40.4)">SDA</text>
<text x="178.7" y="40.4" transform="rotate(-90 178.7 40.4)">SCL</text>
<text x="181.3" y="40.4" transform="rotate(-90 181.3 40.4)">GND</text>
<text x="183.8" y="40.4" transform="rotate(-90 183.8 40.4)">VCC</text>
<text x="33.1" y="44.5">4</text>
<text x="33.1" y="47.1">5</text>
<text x="37.7" y="43.3">PB14</text>
<text x="37.7" y="45.8">PB15</text>
<text x="55.9" y="45.8">PB10</text>
<text x="57.5" y="43.3">3V3</text>
<text x="64.9" y="47.1">36</text>
<text x="64.9" y="44.5">37</text>
<text x="107.3" y="43.3">4</text>
<text x="107.3" y="45.8">5</text>
<text x="111.4" y="44.5">AO1</text>
<text x="111.4" y="47.1">AO2</text>
<text x="119.1" y="44.5">STBY</text>
<text x="120" y="47.1">BIN1</text>
<text x="127.9" y="45.8">12</text>
<text x="127.9" y="43.3">13</text>
<text x="164.8" y="44.5" transform="rotate(-90 164.8 44.5)">8</text>
<text x="167.3" y="44.5" transform="rotate(-90 167.3 44.5)">7</text>
<text x="169.8" y="44.5" transform="rotate(-90 169.8 44.5)">6</text>
<text x="172.4" y="44.5" transform="rotate(-90 172.4 44.5)">5</text>
<text x="174.9" y="44.5" transform="rotate(-90 174.9 44.5)">4</text>
<text x="177.5" y="44.5" transform="rotate(-90 177.5 44.5)">3</text>
<text x="180" y="44.5" transform="rotate(-90 180 44.5)">2</text>
<text x="182.5" y="44.5" transform="rotate(-90 182.5 44.5)">1</text>
<text x="231.1" y="47.3">1</text>
<text x="250.4" y="47.3">2</text>
<text x="33.1" y="49.6">6</text>
<text x="33.1" y="52.2">7</text>
<text x="37.7" y="48.3">PA8</text>
<text x="37.7" y="50.9">PA9</text>
<text x="37.7" y="53.4">PA10</text>
<text x="57.2" y="53.4">PB0</text>
<text x="57.2" y="50.9">PB1</text>
<text x="57.2" y="48.3">PB2</text>
<text x="64.9" y="52.2">34</text>
<text x="64.9" y="49.6">35</text>
<text x="107.3" y="48.3">6</text>
<text x="107.3" y="50.9">7</text>
<text x="107.3" y="53.4">8</text>
<text x="111.4" y="49.6">BO2</text>
<text x="111.4" y="52.2">BO1</text>
<text x="117.9" y="52.2">PWMB</text>
<text x="120" y="49.6">BIN2</text>
<text x="127.9" y="53.4">9</text>
<text x="127.9" y="50.9">10</text>
<text x="127.9" y="48.3">11</text>
<text x="231.1" y="49.8">3</text>
<text x="231.1" y="52.4">5</text>
<text x="233.5" y="48.6">VCC</text>
<text x="233.5" y="51.1">CSN</text>
<text x="233.5" y="53.7">MOSI</text>
<text x="244.2" y="48.6">GND</text>
<text x="244.6" y="53.7">SCK</text>
<text x="246.2" y="51.1">CE</text>
<text x="250.4" y="52.4">6</text>
<text x="250.4" y="49.8">4</text>
<text x="31.8" y="59.8">10</text>
<text x="33.1" y="54.7">8</text>
<text x="33.1" y="57.2">9</text>
<text x="37.7" y="56">PA11</text>
<text x="37.7" y="58.5">PA12</text>
<text x="57.2" y="58.5">PA6</text>
<text x="57.2" y="56">PA7</text>
<text x="64.9" y="59.8">31</text>
<text x="64.9" y="57.2">32</text>
<text x="64.9" y="54.7">33</text>
<text x="111.4" y="54.7">GND</text>
<text x="120" y="54.7">GND</text>
<text x="231.1" y="54.9">7</text>
<text x="233.5" y="56.2">IRQ</text>
<text x="243.5" y="56.2">MISO</text>
<text x="250.4" y="54.9">8</text>
<text x="31.8" y="62.3">11</text>
<text x="31.8" y="64.9">12</text>
<text x="37.7" y="61">PA15</text>
<text x="37.7" y="63.6">PB3</text>
<text x="57.2" y="63.6">PA4</text>
<text x="57.2" y="61">PA5</text>
<text x="64.9" y="64.9">29</text>
<text x="64.9" y="62.3">30</text>
<text x="31.8" y="67.4">13</text>
<text x="31.8" y="69.9">14</text>
<text x="37.7" y="66.1">PB4</text>
<text x="37.7" y="68.7">PB5</text>
<text x="37.7" y="71.2">PB6</text>
<text x="57.2" y="71.2">PA1</text>
<text x="57.2" y="68.7">PA2</text>
<text x="57.2" y="66.1">PA3</text>
<text x="64.9" y="69.9">27</text>
<text x="64.9" y="67.4">28</text>
<text x="104.1" y="67.6">1</text>
<text x="104.1" y="70.2">2</text>
<text x="106.5" y="68.9">1</text>
<text x="106.5" y="71.4">2</text>
<text x="127" y="67.6">1</text>
<text x="127" y="70.2">2</text>
<text x="129.3" y="68.9">1</text>
<text x="129.3" y="71.4">2</text>
<text x="31.8" y="72.5">15</text>
<text x="31.8" y="75">16</text>
<text x="31.8" y="77.6">17</text>
<text x="37.7" y="73.7">PB7</text>
<text x="37.7" y="76.3">PB8</text>
<text x="57" y="76.3">RST</text>
<text x="57.2" y="73.7">PA0</text>
<text x="64.9" y="77.6">24</text>
<text x="64.9" y="75">25</text>
<text x="64.9" y="72.5">26</text>
<text x="104.1" y="72.7">3</text>
<text x="104.1" y="75.2">4</text>
<text x="104.1" y="77.8">5</text>
<text x="106.5" y="74">3</text>
<text x="106.5" y="76.5">4</text>
<text x="127" y="72.7">3</text>
<text x="127" y="75.2">4</text>
<text x="127" y="77.8">5</text>
<text x="129.3" y="74">3</text>
<text x="129.3" y="76.5">4</text>
<text x="170.1" y="76.9" transform="rotate(-90 170.1 76.9)">1</text>
<text x="171.3" y="74.5" transform="rotate(-90 171.3 74.5)">1</text>
<text x="172.6" y="76.9" transform="rotate(-90 172.6 76.9)">2</text>
<text x="173.9" y="74.5" transform="rotate(-90 173.9 74.5)">2</text>
<text x="175.2" y="76.9" transform="rotate(-90 175.2 76.9)">3</text>
<text x="176.4" y="74.5" transform="rotate(-90 176.4 74.5)">3</text>
<text x="177.7" y="76.9" transform="rotate(-90 177.7 76.9)">4</text>
<text x="179" y="74.5" transform="rotate(-90 179 74.5)">4</text>
<text x="31.8" y="80.1">18</text>
<text x="31.8" y="82.6">19</text>
<text x="37.7" y="78.8">PB9</text>
<text x="37.7" y="81.4">5V</text>
<text x="37.7" y="83.9">GND</text>
<text x="55.8" y="83.9">PC13</text>
<text x="55.8" y="81.4">PC14</text>
<text x="55.8" y="78.8">PC15</text>
<text x="64.9" y="82.6">22</text>
<text x="64.9" y="80.1">23</text>
<text x="104.1" y="80.3">6</text>
<text x="106.5" y="79.1">5</text>
<text x="106.5" y="81.6">6</text>
<text x="127" y="80.3">6</text>
<text x="129.3" y="79.1">5</text>
<text x="129.3" y="81.6">6</text>
<text x="31.8" y="85.2">20</text>
<text x="37.7" y="86.4">3V3</text>
<text x="55.6" y="86.4">VBAT</text>
<text x="64.9" y="85.2">21</text>
<text x="25.4" y="107">1</text>
<text x="54.6" y="107">1</text>
<text x="25.4" y="109.5">2</text>
<text x="25.4" y="112.1">3</text>
<text x="27.7" y="108.3">1</text>
<text x="27.7" y="110.8">2</text>
<text x="27.7" y="113.3">3</text>
<text x="54.6" y="109.5">2</text>
<text x="54.6" y="112.1">3</text>
<text x="56.9" y="108.3">1</text>
<text x="56.9" y="110.8">2</text>
<text x="56.9" y="113.3">3</text>
<text x="95.1" y="113.7" transform="rotate(-90 95.1 113.7)">1</text>
<text x="96.4" y="111.4" transform="rotate(-90 96.4 111.4)">1</text>
<text x="97.7" y="113.7" transform="rotate(-90 97.7 113.7)">2</text>
<text x="99" y="111.4" transform="rotate(-90 99 111.4)">2</text>
<text x="100.2" y="113.7" transform="rotate(-90 100.2 113.7)">3</text>
<text x="101.5" y="111.4" transform="rotate(-90 101.5 111.4)">3</text>
<text x="102.8" y="113.7" transform="rotate(-90 102.8 113.7)">4</text>
<text x="104" y="111.4" transform="rotate(-90 104 111.4)">4</text>
<text x="172.8" y="112.1">1</text>
<text x="215.8" y="113.9" transform="rotate(-90 215.8 113.9)">1</text>
<text x="218.3" y="113.9" transform="rotate(-90 218.3 113.9)">2</text>
<text x="220.9" y="113.9" transform="rotate(-90 220.9 113.9)">3</text>
<text x="223.4" y="113.9" transform="rotate(-90 223.4 113.9)">4</text>
<text x="133.5" y="114.6">1</text>
<text x="139.8" y="114.6">2</text>
<text x="172.8" y="114.6">3</text>
<text x="172.8" y="117.2">2</text>
<text x="214.5" y="116.3" transform="rotate(-90 214.5 116.3)">1</text>
<text x="217.1" y="116.3" transform="rotate(-90 217.1 116.3)">2</text>
<text x="219.6" y="116.3" transform="rotate(-90 219.6 116.3)">3</text>
<text x="222.1" y="116.3" transform="rotate(-90 222.1 116.3)">4</text>
</g>
<text font-size="1.7" fill="#000080" x="25.5" y="142.6">U4</text>
<g font-size="1.7" fill="#00f">
<text x="25.5" y="152.8">MP1</text>
<text x="28.1" y="152.8">584</text>
<text x="30.7" y="152.8">EN可调</text>
<text x="35.8" y="152.8">降压电</text>
<text x="41" y="152.8">源模块</text>
</g>
</svg>
